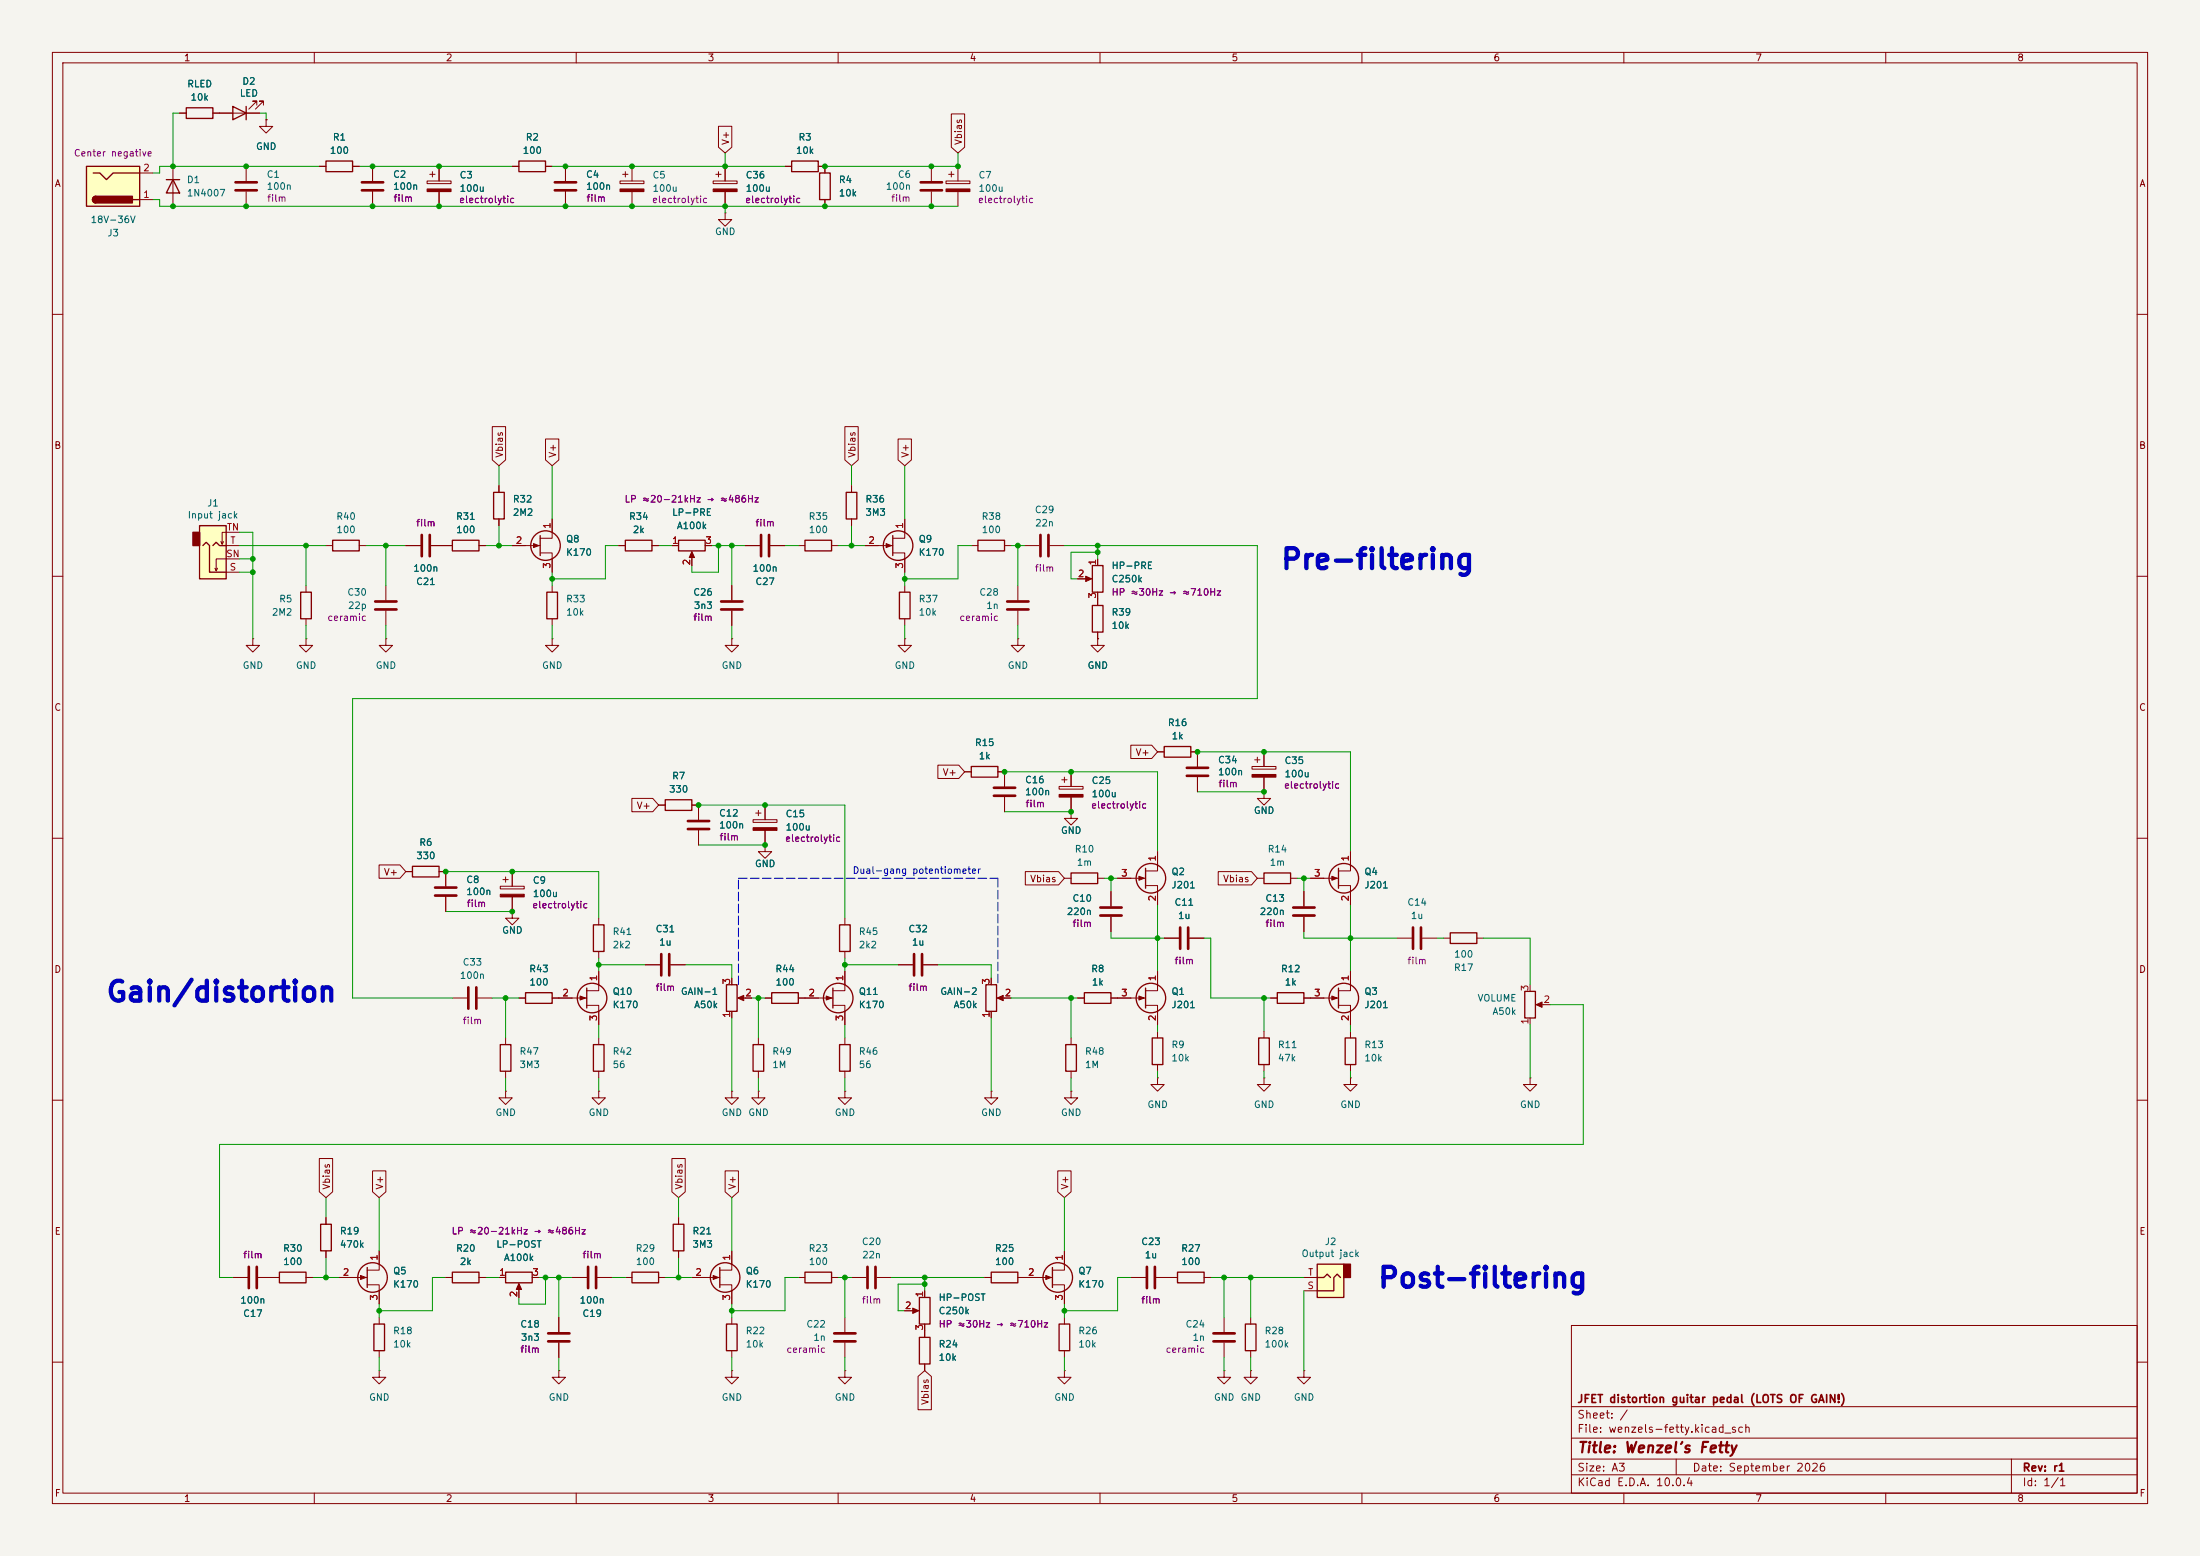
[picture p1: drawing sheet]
<svg xmlns="http://www.w3.org/2000/svg" width="420mm" height="297mm" viewBox="0 0 420 297" stroke-linecap="round" stroke-linejoin="round" font-family="sans-serif">
<path d="M0 0h420v297h-420z" fill="#f5f4ef" stroke="#f5f4ef" stroke-width=".19"/>
<g fill="none" stroke="#840000" stroke-width=".19">
<path d="M10 10h400v277h-400zM12 12h396v273h-396zM60 10v2M110 10v2M160 10v2M210 10v2M260 10v2M310 10v2M360 10v2M10 60h2M408 60h2M95.2 92.7v1.3"/>
<path d="M95.2 99.1v1.2M105.4 99.1v3.6h-2.3M10 110h2M97.8 104.1h5.3M103.1 105.5h2.3v3.7M408 110h2M10 160h2M408 160h2M10 210h2M96.5 208.3v1.3h1.3l-1.3 1.2-1.3-1.2h1.3M96.5 208.3h.1M408 210h2"/>
<path d="M52.1 243.8h1.2M58.4 243.8h1.3M85.1 243.8h1.3M91.4 243.8h1.3M300 253h108v32h-108zM10 260h2M300 278.5h108M300 274.5h108M300 268.5h108M320 278.5v3M384 278.5v6.5M408 260h2"/>
<path d="M60 285v2M110 285v2M160 285v2M210 285v2M260 285v2M300 281.5h108M310 285v2M360 285v2"/>
</g>
<g fill="none" stroke="#840000" stroke-width=".25">
<path d="M94.2 94h2.1v5.1h-2.1zM103.1 102.2v3.8M53.3 242.8h5.1v2.1h-5.1zM86.4 242.8h5v2.1h-5z"/>
<circle cx="104.1" cy="104.1" r="2.82"/>
</g>
<path d="M101.9 103.8l1 .3-1 .4z" fill="#840000" stroke="#840000" stroke-width=".19"/>
<path d="M16.5 31.8h10.2v7.6h-10.2z" fill="#ffffc2"/>
<g fill="none" stroke="#840000" stroke-width=".25">
<path d="M16.5 31.8h10.2v7.6h-10.2zM17.8 33h1.2l1.3 1.3 1.3-1.3h5.1M18.3 37.5a.64 .64 0 0 0-.6 .6 .64 .64 0 0 0 .6 .6M25.4 38.1h1.3M31.7 34.3h2.6M33 34.3l1.3 2.5h-2.6zM35.6 20.6h5v2h-5zM44.4 20.3l2.6 1.3-2.6 1.3zM47 20.3v2.6M161.5 94h2.1v5.1h-2.1zM63.5 103.1h5.1v2.1h-5.1zM153.7 103.1h5v2.1h-5z"/>
<path d="M170.4 102.2v3.8M171.7 113h2v5.1h-2zM186.7 103.1h5.1v2.1h-5.1zM70.1 241.9v3.8M96.5 242.8h5.1v2.1h-5.1zM153.7 242.8h5v2.1h-5z"/>
<circle cx="171.4" cy="104.1" r="2.82"/>
<circle cx="71.1" cy="243.8" r="2.82"/>
</g>
<g fill="#840000" stroke="#840000" stroke-width=".25">
<path d="M17.8 37.7l.5-.2v1.2a.63 .63 0 0 1-.6-.4 .63 .63 0 0 1 .1-.6z"/>
<path d="M18.3 37.5h7v1.2h-7z"/>
</g>
<g fill="none" stroke="#840000" stroke-width=".19">
<path d="M26.7 38.1h2.5M26.7 33h2.5M33 31.8v7.6M34.3 21.6h1.3M40.6 21.6h8.9M47 31.8v2.7M47 36.6v2.8M49 20.1v-.8h-.7h.7l-1.5 1.5M50.3 20.1v-.8h-.8h.8l-1.5 1.5M50.8 22.9v1.2h1.3l-1.3 1.3-1.3-1.3h1.3M50.8 22.9h.1M162.6 92.7v1.3"/>
<path d="M162.6 99.1v1.2M172.7 99.1v3.6h-2.3M62.2 104.1h1.3M68.6 104.1h1.2M152.4 104.1h1.3M158.7 104.1h1.3M165.1 104.1h5.3M170.4 105.5h2.3v3.7M172.7 111.8v1.2M172.7 118.1v1.3M185.4 104.1h1.3M191.8 104.1h1.2"/>
<path d="M195.6 104.1h2.8M200.4 104.1h2.8M105.4 121.9v1.3h1.3l-1.3 1.3-1.3-1.3h1.3M105.4 121.9h.1M172.7 121.9v1.3h1.3l-1.3 1.3-1.3-1.3h1.3M172.7 121.9h.1M194.3 121.9v1.3h1.3l-1.3 1.3-1.3-1.3h1.3M194.3 121.9h.1M114.3 208.3v1.3h1.3l-1.3 1.2-1.3-1.2h1.3M114.3 208.3h.1M72.4 238.8v3.6h-2.3M64.8 243.8h5.3"/>
<path d="M70.1 245.2h2.3v3.7M95.2 243.8h1.3M99.1 245.4v2.2M101.6 243.8h1.3M152.4 243.8h1.3M158.7 243.8h1.3"/>
</g>
<path d="M45 34.8h4M45 36.3h4M198.6 102.1v4.1M200.2 102.1v4.1" fill="none" stroke="#840000" stroke-width=".51"/>
<g fill="#840000" stroke="#840000" stroke-width=".19">
<path d="M68.8 243.5l1 .3-1 .4z"/>
<path d="M99.1 245l.5 1.1h-1z"/>
<path d="M169.2 103.8l1 .3-1 .4z"/>
</g>
<path d="M38.1 100.3h5.1v10.2h-5.1z" fill="#ffffc2"/>
<path d="M36.8 101.6h1.3v2.5h-1.3z" fill="#840000" stroke="#840000" stroke-width=".25"/>
<g fill="none" stroke="#840000" stroke-width=".25">
<path d="M62.2 30.7h5.1v2.1h-5.1zM99.1 30.7h5v2.1h-5zM156.5 33h2v5.1h-2zM38.1 100.3h5.1v10.2h-5.1zM38.7 104.1l.7-.6 .6 .6v5.1h3.2M40.6 104.1l.7-.6 .6 .6h1.3M57.4 113h2v5.1h-2zM86.4 103.1h5v2.1h-5zM104.4 113h2v5.1h-2zM119.4 103.1h5.1v2.1h-5.1zM129.5 103.1h5.1v2.1h-5.1zM208.5 115.6h2.1v5.1h-2.1z"/>
<path d="M208.5 108h2.1v5h-2.1zM185.4 146.3h5.1v2h-5.1zM222.2 142.5h5.1v2h-5.1zM78.7 165.4h5.1v2h-5.1zM204.5 166.6h5v2.1h-5zM218.7 165.7v3.8M241.3 166.6h5.1v2.1h-5.1zM255.5 165.7v3.8M276.9 178.1h5v2h-5zM112 188.6v3.8M113.3 199.4h2v5.1h-2zM143.8 199.4h2v5.1h-2z"/>
<path d="M159 188.6v3.8M160.3 199.4h2v5.1h-2zM188.2 188h2v5h-2zM203.5 199.4h2v5.1h-2zM207 189.5h5.1v2h-5.1zM218.7 188.6v3.8M220 198.1h2v5.1h-2zM243.8 189.5h5.1v2h-5.1zM61.2 233.7h2v5.1h-2zM128.5 233.7h2.1v5.1h-2.1zM71.4 252.7h2v5.1h-2zM137.4 241.9v3.8"/>
<path d="M138.7 252.7h2v5.1h-2zM175.5 255.3h2v5h-2zM175.5 247.6h2v5.1h-2zM189.2 242.8h5.1v2.1h-5.1zM200.9 241.9v3.8M202.2 252.7h2v5.1h-2zM224.8 242.8h5.1v2.1h-5.1z"/>
<circle cx="219.7" cy="167.6" r="2.82"/>
<circle cx="256.5" cy="167.6" r="2.82"/>
<circle cx="113" cy="190.5" r="2.82"/>
<circle cx="160" cy="190.5" r="2.82"/>
<circle cx="219.7" cy="190.5" r="2.82"/>
<circle cx="138.4" cy="243.8" r="2.82"/>
<circle cx="201.9" cy="243.8" r="2.82"/>
</g>
<g fill="none" stroke="#840000" stroke-width=".19">
<path d="M61 31.8h1.2M67.3 31.8h1.3M81.5 34.5h4.6v.6h-4.6zM82 33.3h1.1M82.5 32.8v1M83.8 31.8v2.7M83.8 36.6v2.8M97.8 31.8h1.3M104.1 31.8h1.3M107.9 31.8v2.7M107.9 36.6v2.8M118.4 34.5h4.5v.6h-4.5z"/>
<path d="M118.9 33.3h1M119.4 32.8v1M120.6 31.8v2.7M120.6 36.6v2.8M157.5 31.8v1.2M157.5 38.1v1.3M177.8 31.8v2.7M177.8 36.6v2.8M180.6 34.5h4.6v.6h-4.6zM181.1 33.3h1M181.6 32.8v1M182.9 31.8v2.7"/>
<path d="M182.9 36.6v2.8M41.5 108.5l-.2 .5M42.7 103.4l-.3 .5M43.2 109.2h2.5M43.2 104.1h2.5M45.7 106.7h-4.4v2.3l-.3-.5M45.7 101.6h-3.3v2.3l-.2-.5M58.4 111.8v1.2M58.4 118.1v1.3M73.7 111.8v2.8M73.7 116.6v2.8M77.5 104.1h2.8"/>
<path d="M82.3 104.1h4.1M91.4 104.1h1.3M105.4 111.8v1.2M105.4 118.1v1.3M118.1 104.1h1.3M124.5 104.1h1.2M128.3 104.1h1.2M132.1 105.7v2.3M134.6 104.1h1.3M139.7 111.8v2.8M139.7 116.6v2.8M142.2 104.1h2.8"/>
<path d="M147.1 104.1h2.8M194.3 111.8v2.8M194.3 116.6v2.8M205.7 110.5h2.3M209.5 106.7v1.3M209.5 113v2.6M48.3 121.9v1.3h1.2l-1.2 1.3-1.3-1.3h1.3M48.3 121.9h.1M58.4 121.9v1.3h1.3l-1.3 1.3-1.3-1.3h1.3M58.4 121.9h.1M73.7 121.9v1.3h1.2l-1.2 1.3-1.3-1.3h1.3M73.7 121.9h.1"/>
<path d="M139.7 121.9v1.3h1.3l-1.3 1.3-1.3-1.3h1.3M139.7 121.9h.1M209.5 121.9v1.3h1.3l-1.3 1.3-1.2-1.3h1.2M209.5 121.9h.1M209.5 120.7v1.2M143.8 156.5h4.5v.5h-4.5zM144.3 155.2h1M144.8 154.7v1M146 153.7v2.8M146 158.5v2.8M184.1 147.3h1.3M190.5 147.3h1.3v2.8"/>
<path d="M191.8 152.1v2.8M202.2 150.1h4.6v.5h-4.6zM202.7 148.8h1M203.2 148.3v1.1M204.5 154.9v1.3h1.2l-1.2 1.3-1.3-1.3h1.3M204.5 154.9h.1M204.5 147.3v2.8M204.5 152.1v2.8M221 143.5h1.2M227.3 143.5h1.3v2.8M228.6 148.3v2.8M239 146.3h4.6v.5h-4.6z"/>
<path d="M239.5 145h1M240 144.5v1M241.3 151.1v1.3h1.3l-1.3 1.3-1.3-1.3h1.3M241.3 151.1h.1M241.3 143.5v2.8M241.3 148.3v2.8M77.5 166.4h1.2M83.8 166.4h1.3v2.8M85.1 171.2v2.8M146 161.3v1.3h1.3l-1.3 1.2-1.2-1.2h1.2M146 161.3h.1M203.2 167.6h1.3"/>
<path d="M209.5 167.6h1.3M212.1 170.2v2.8M212.1 175v2.8M213.4 167.6h5.3M218.7 169h2.3v3.7M221 162.6v3.6h-2.3M222.2 179.1h2.8M227.1 179.1h2.8M240 167.6h1.3M246.4 167.6h1.2M248.9 170.2v2.8M248.9 175v2.8"/>
<path d="M250.2 167.6h5.3M255.5 169h2.3v3.7M257.8 162.6v3.6h-2.3M266.7 179.1h2.8M271.5 179.1h2.8M275.6 179.1h1.3M281.9 179.1h1.3M86.4 190.5h2.8M91.2 190.5h2.8M106.7 190.5h5.3M112 191.9h2.3v3.7M114.3 185.4v3.7h-2.3"/>
<path d="M114.3 198.1v1.3M144.8 198.1v1.3M153.7 190.5h5.3M159 191.9h2.3v3.7M161.3 185.4v3.7h-2.3M161.3 198.1v1.3M189.2 186.7v1.3M189.2 193v1.3M190.8 190.5h2.2M204.5 198.1v1.3M205.7 190.5h1.3M212.1 190.5h6.6"/>
<path d="M218.7 191.9h2.3v3.7M221 185.4v3.7h-2.3M221 196.9v1.2M242.6 190.5h1.2M248.9 190.5h1.3M114.3 204.5v1.2M139.7 208.3v1.3h1.3l-1.3 1.2-1.3-1.2h1.3M139.7 208.3h.1M144.8 208.3v1.3h1.2l-1.2 1.2-1.3-1.2h1.3M144.8 208.3h.1M144.8 204.5v1.2M161.3 208.3v1.3h1.3l-1.3 1.2-1.3-1.2h1.3"/>
<path d="M161.3 208.3h.1M161.3 204.5v1.2M189.2 208.3v1.3h1.3l-1.3 1.2-1.2-1.2h1.2M189.2 208.3h.1M204.5 208.3v1.3h1.2l-1.2 1.2-1.3-1.2h1.3M204.5 208.3h.1M204.5 204.5v1.2M221 205.7v1.3h1.2l-1.2 1.3-1.3-1.3h1.3M221 205.7h.1M221 203.2v1.3M292.1 205.7v1.3h1.3l-1.3 1.3-1.3-1.3h1.3M292.1 205.7h.1"/>
<path d="M62.2 232.4v1.3M62.2 238.8v1.2M129.5 232.4v1.3M129.5 238.8v1.2M139.7 238.8v3.6h-2.3M203.2 238.8v3.6h-2.3M44.4 243.8h2.8M49.3 243.8h2.8M72.4 251.5v1.2M72.4 257.8v1.3M106.7 251.5v2.8M106.7 256.3v2.8"/>
<path d="M132.1 243.8h5.3M137.4 245.2h2.3v3.7M139.7 251.5v1.2M139.7 257.8v1.3M161.3 251.5v2.8M161.3 256.3v2.8M162.6 243.8h2.8M167.4 243.8h2.8M172.7 250.2h2.3M176.5 246.4v1.2M176.5 252.7v2.6M188 243.8h1.2"/>
<path d="M194.3 243.8h6.6M200.9 245.2h2.3v3.7M203.2 251.5v1.2M203.2 257.8v1.3M215.9 243.8h2.8M220.7 243.8h4.1M229.9 243.8h1.2M233.7 251.5v2.8M233.7 256.3v2.8M72.4 261.6v1.3h1.3l-1.3 1.3-1.3-1.3h1.3M72.4 261.6h.1M106.7 261.6v1.3h1.2l-1.2 1.3-1.3-1.3h1.3"/>
<path d="M106.7 261.6h.1M139.7 261.6v1.3h1.3l-1.3 1.3-1.3-1.3h1.3M139.7 261.6h.1M161.3 261.6v1.3h1.3l-1.3 1.3-1.3-1.3h1.3M161.3 261.6h.1M176.5 260.3v1.3M203.2 261.6v1.3h1.3l-1.3 1.3-1.3-1.3h1.3M203.2 261.6h.1M233.7 261.6v1.3h1.2l-1.2 1.3-1.3-1.3h1.3M233.7 261.6h.1M238.8 261.6v1.3h1.2l-1.2 1.3-1.3-1.3h1.3M238.8 261.6h.1"/>
<path d="M248.9 261.6v1.3h1.3l-1.3 1.3-1.3-1.3h1.3M248.9 261.6h.1"/>
</g>
<g fill="#840000" stroke="#840000" stroke-width=".19">
<path d="M136.1 243.5l1.1 .3-1.1 .4z"/>
<path d="M81.5 36.1h4.6v.5h-4.6z"/>
<path d="M132.1 105.3l.5 1.1h-1z"/>
<path d="M174.2 249.7l1.2 .5-1.2 .5z"/>
<path d="M217.4 167.3l1 .3-1 .4z"/>
<path d="M199.6 243.5l1.1 .3-1.1 .4z"/>
<path d="M254.3 167.3l1 .3-1 .4z"/>
<path d="M217.4 190.1l1 .4-1 .4z"/>
<path d="M239 147.8h4.6v.5h-4.6z"/>
<path d="M202.2 151.6h4.6v.5h-4.6z"/>
<path d="M207.3 110l1.1 .5-1.1 .5z"/>
<path d="M190.4 190.5l1.1-.5v1z"/>
<path d="M110.7 190.1l1.1 .4-1.1 .4z"/>
<path d="M157.7 190.1l1 .4-1 .4z"/>
<path d="M180.6 36.1h4.6v.5h-4.6z"/>
<path d="M143.8 158h4.5v.5h-4.5z"/>
<path d="M118.4 36.1h4.5v.5h-4.5z"/>
</g>
<g fill="none" stroke="#840000" stroke-width=".51">
<path d="M105.9 34.8h4.1M105.9 36.3h4.1M175.8 34.8h4M175.8 36.3h4M71.6 114.8h4.1M71.6 116.3h4.1M80.5 102.1v4.1M82 102.1v4.1M137.7 114.8h4M137.7 116.3h4M145.3 102.1v4.1M146.8 102.1v4.1"/>
<path d="M192.3 114.8h4M192.3 116.3h4M189.7 150.4h4.1M189.7 151.9h4.1M226.6 146.6h4M226.6 148.1h4M83.1 169.4h4M83.1 170.9h4M210.1 173.2h4M210.1 174.8h4M225.3 177v4.1M226.8 177v4.1"/>
<path d="M246.9 173.2h4.1M246.9 174.8h4.1M269.7 177v4.1M271.3 177v4.1M89.4 188.5v4M90.9 188.5v4M47.5 241.8v4.1M49 241.8v4.1M104.6 254.5h4.1M104.6 256h4.1M159.3 254.5h4M159.3 256h4"/>
<path d="M165.6 241.8v4.1M167.1 241.8v4.1M218.9 241.8v4.1M220.5 241.8v4.1M231.6 254.5h4.1M231.6 256h4.1"/>
</g>
<path d="M251.5 241.3h5v6.3h-5z" fill="#ffffc2"/>
<path d="M256.5 241.3h1.3v2.5h-1.3z" fill="#840000" stroke="#840000" stroke-width=".25"/>
<g fill="none" stroke="#840000" stroke-width=".25">
<path d="M151.1 30.7h5.1v2.1h-5.1zM127 152.7h5.1v2h-5.1zM113.3 176.5h2v5.1h-2zM160.3 176.5h2v5.1h-2zM95.5 199.4h2v5.1h-2zM100.3 189.5h5.1v2h-5.1zM138.7 188h2v5h-2zM147.3 189.5h5.1v2h-5.1zM240.3 198.1h2v5.1h-2zM255.5 188.6v3.8M256.8 198.1h2v5.1h-2zM291.1 189.2h2v5.1h-2z"/>
<path d="M120.6 242.8h5.1v2.1h-5.1zM237.7 252.7h2.1v5.1h-2.1zM251.5 241.3h5v6.3h-5zM251.5 243.8h1.2l.7-.6 .6 .6M255.9 243.8l-.6-.6-.7 .6v2.6h-3.1"/>
<circle cx="256.5" cy="190.5" r="2.82"/>
</g>
<g fill="none" stroke="#840000" stroke-width=".19">
<path d="M34.3 21.6h1.3M40.6 21.6h3.8M47 21.6h2.5M50.8 22.9h.1M61 31.8h1.2M67.3 31.8h1.3M71.1 31.8v2.7M71.1 36.6v2.8M83.8 31.8v2.7M83.8 36.6v2.8M97.8 31.8h1.3M104.1 31.8h1.3"/>
<path d="M107.9 31.8v2.7M107.9 36.6v2.8M136.1 34.5h4.6v.6h-4.6zM136.7 33.3h1M137.2 24.1h2.5v4l-1.3 1.1-1.2-1.1zM137.2 32.8v1M138.4 31.8v2.7M138.4 36.6v2.8M149.9 31.8h1.2M156.2 31.8h1.3v1.2M157.5 38.1v1.3M181.6 21.7h2.6v6.4l-1.3 1.1-1.3-1.1z"/>
<path d="M138.4 40.6v1.3h1.3l-1.3 1.3-1.2-1.3h1.2M138.4 40.6h.1M94 81.4h2.5v6.4l-1.3 1.1-1.2-1.1zM95.2 92.7v1.3M95.2 99.1v1.2M104.1 83.8h2.6v4l-1.3 1.1-1.3-1.1zM105.4 99.1v2.5M161.3 81.4h2.5v6.4l-1.2 1.1-1.3-1.1zM162.6 92.7v1.3M162.6 99.1v1.2M171.4 83.8h2.6v4l-1.3 1.1-1.3-1.1zM172.7 99.1v2.5"/>
<path d="M77.5 104.1h2.8M82.3 104.1h4.1M91.4 104.1h1.3M97.8 104.1h2.5M105.4 106.7v2.5M118.1 104.1h1.3M124.5 104.1h1.2M128.3 104.1h1.2M132.1 106.7v1.3M134.6 104.1h1.3M139.7 111.8v2.8M139.7 116.6v2.8"/>
<path d="M142.2 104.1h2.8M147.1 104.1h2.8M165.1 104.1h2.5M172.7 106.7v2.5M205.7 110.5h1.3M209.5 106.7v1.3M209.5 113v2.6M209.5 121.9h.1M209.5 120.7v1.2M120.6 152.4h4l1.1 1.3-1.1 1.2h-4zM125.7 153.7h1.3M132.1 153.7h1.2v2.8"/>
<path d="M133.3 158.5v2.8M146 153.7v2.8M146 158.5v2.8M179 146h4l1.1 1.3-1.1 1.3h-4zM184.1 147.3h1.3M190.5 147.3h1.3v2.8M191.8 152.1v2.8M204.5 154.9h.1M204.5 147.3v2.8M204.5 152.1v2.8M215.9 142.2h4l1.1 1.3-1.1 1.3h-4zM221 143.5h1.2"/>
<path d="M227.3 143.5h1.3v2.8M228.6 148.3v2.8M241.3 151.1h.1M241.3 143.5v2.8M241.3 148.3v2.8M72.4 165.1h4l1.1 1.3-1.1 1.2h-4zM77.5 166.4h1.2M83.8 166.4h1.3v2.8M85.1 171.2v2.8M95.5 169.2h4.6v.5h-4.6zM96 167.9h1M96.5 167.4v1"/>
<path d="M97.8 174v1.3h1.3l-1.3 1.2-1.3-1.2h1.3M97.8 174h.1M97.8 166.4v2.8M97.8 171.2v2.8M114.3 175.3v1.2M146 161.3h.1M161.3 175.3v1.2M195.7 166.4h6.4l1.1 1.2-1.1 1.3h-6.4zM212.1 170.2v2.8M212.1 175v2.8M213.4 167.6h2.5M221 162.6v2.5"/>
<path d="M221 170.2v2.5M222.2 179.1h2.8M227.1 179.1h2.8M232.6 166.4h6.3l1.1 1.2-1.1 1.3h-6.3zM248.9 170.2v2.8M248.9 175v2.8M250.2 167.6h2.5M257.8 162.6v2.5M257.8 170.2v2.5M96.5 198.1v1.3M99.1 190.5h1.2M105.4 190.5h3.8"/>
<path d="M114.3 181.6v1.3M114.3 185.4v2.6M114.3 193v2.6M123.2 184.2h2.8M128 184.2h2.8M139.7 186.7v1.3M139.7 193v1.3M141.2 190.5h2.3M146 190.5h1.3M152.4 190.5h3.8M161.3 181.6v1.3M161.3 185.4v2.6"/>
<path d="M161.3 193v2.6M171.4 184.2h2.8M176.3 184.2h2.8M189.2 186.7v1.3M189.2 193v1.3M191.8 190.5h1.2M205.7 190.5h1.3M212.1 190.5h3.8M221 185.4v2.6M221 193v2.6M241.3 196.9v1.2M242.6 190.5h1.2"/>
<path d="M248.9 190.5h6.6M255.5 191.9h2.3v3.7M257.8 185.4v3.7h-2.3M257.8 196.9v1.2M292.1 188v1.2M292.1 194.3v1.3M293.6 191.8h2.3M96.5 204.5v1.2M241.3 205.7v1.3h1.3l-1.3 1.3-1.3-1.3h1.3M241.3 205.7h.1M241.3 203.2v1.3M257.8 205.7v1.3h1.3l-1.3 1.3-1.3-1.3h1.3"/>
<path d="M257.8 205.7h.1M257.8 203.2v1.3M61 221.1h2.5v6.4l-1.3 1.1-1.2-1.1zM62.2 232.4v1.3M62.2 238.8v1.2M71.1 223.5h2.6v4l-1.3 1.1-1.3-1.1zM72.4 238.8v2.5M128.3 221.1h2.5v6.4l-1.3 1.1-1.2-1.1zM129.5 232.4v1.3M129.5 238.8v1.2M138.4 223.5h2.6v4l-1.3 1.1-1.3-1.1zM139.7 238.8v2.5"/>
<path d="M201.9 223.5h2.6v4l-1.3 1.1-1.3-1.1zM203.2 238.8v2.5M44.4 243.8h2.8M49.3 243.8h4M58.4 243.8h1.3M64.8 243.8h2.5M72.4 246.4v2.5M85.1 243.8h1.3M91.4 243.8h1.3M95.2 243.8h1.3M99.1 246.4v1.2M101.6 243.8h1.3"/>
<path d="M106.7 251.5v2.8M106.7 256.3v2.8M109.2 243.8h2.8M114 243.8h2.8M119.4 243.8h1.2M125.7 243.8h1.3M132.1 243.8h2.5M139.7 246.4v2.5M172.7 250.2h1.3M176.5 246.4v1.2M176.5 252.7v2.6M188 243.8h1.2"/>
<path d="M194.3 243.8h3.8M203.2 246.4v2.5M215.9 243.8h2.8M220.7 243.8h4.1M229.9 243.8h1.2M238.8 251.5v1.2M238.8 257.8v1.3M248.9 246.4h2.6M248.9 243.8h2.6M175.3 262.7l1.2-1.1 1.3 1.1v6.4h-2.5zM176.5 260.3v1.3"/>
</g>
<g fill="#840000" stroke="#840000" stroke-width=".19">
<path d="M140.8 190.5l1.2-.5v1z"/>
<path d="M95.5 170.7h4.6v.5h-4.6z"/>
<path d="M136.1 36.1h4.6v.5h-4.6z"/>
<path d="M293.2 191.8l1.2-.5v1z"/>
<path d="M254.3 190.1l1 .4-1 .4z"/>
</g>
<path d="M69.1 34.8h4.1M69.1 36.3h4.1M131.3 156.7h4.1M131.3 158.2h4.1M126.2 182.1v4.1M127.8 182.1v4.1M174.5 182.1v4.1M176 182.1v4.1M112.3 241.8v4.1M113.8 241.8v4.1" fill="none" stroke="#840000" stroke-width=".51"/>
<path d="M141 167.6h49.5M190.5 167.6v20.4M141 188v-20.4" fill="none" stroke="#0000c2" stroke-width=".19" stroke-dasharray="1.7 .6"/>
<g fill="none" stroke="#009600" stroke-width=".19">
<path d="M29.2 38.1h1.3v1.3h152.4M34.3 21.6h-1.3v10.2M49.5 21.6h1.3v1.3M61 31.8h-30.5v1.2h-1.3M68.6 31.8h29.2M105.4 31.8h44.5M138.4 29.2v2.6M138.4 39.4v1.2M182.9 29.2v2.6h-25.4M95.2 88.9v3.8M105.4 88.9v10.2M162.6 88.9v3.8"/>
<path d="M172.7 88.9v10.2M45.7 104.1h16.5M45.7 109.2h2.6M45.7 101.6h2.6v20.3M45.7 106.7h2.6M58.4 104.1v7.7M58.4 119.4v2.5M69.8 104.1h7.7M73.7 104.1v7.7M73.7 119.4v2.5M92.7 104.1h5.1M95.2 100.3v3.8"/>
<path d="M105.4 109.2v2.6M105.4 119.4v2.5M118.1 104.1h-2.5v6.4h-10.2M125.7 104.1h2.6M135.9 104.1h6.3M137.2 104.1v5.1h-5.1v-1.2M139.7 104.1v7.7M139.7 119.4v2.5M149.9 104.1h2.5M160 104.1h5.1M162.6 100.3v3.8M172.7 109.2v2.6"/>
<path d="M172.7 119.4v2.5M185.4 104.1h-2.5v6.4h-10.2M193 104.1h2.6M194.3 104.1v7.7M194.3 119.4v2.5M203.2 104.1h36.8v29.3h-172.7v57.1h19.1M209.5 105.4h-5v5.1h1.2M209.5 104.1v2.6M133.3 153.7h28v21.6M191.8 147.3h29.2v15.3M191.8 154.9h12.7M228.6 151.1h12.7"/>
<path d="M228.6 143.5h29.2v19.1M85.1 166.4h29.2v8.9M85.1 174h12.7M133.3 161.3h12.7M210.8 167.6h2.6M212.1 177.8v1.3h10.1M212.1 167.6v2.6M221 172.7v12.7M229.9 179.1h1.2v11.4h11.5M247.6 167.6h2.6M248.9 167.6v2.6M248.9 177.8v1.3h17.8"/>
<path d="M257.8 172.7v12.7M274.3 179.1h1.3M283.2 179.1h8.9v8.9M94 190.5h5.1M96.5 190.5v7.6M114.3 184.2h8.9M114.3 182.9v2.5M114.3 195.6v2.5M130.8 184.2h8.9v2.5M139.7 194.3v14M143.5 190.5h2.5M144.8 190.5v7.6"/>
<path d="M161.3 184.2h10.1M161.3 182.9v2.5M161.3 195.6v2.5M179.1 184.2h10.1v2.5M189.2 194.3v14M193 190.5h12.7M204.5 190.5v7.6M221 195.6v1.3M241.3 190.5v6.4M257.8 195.6v1.3M292.1 195.6v10.1M295.9 191.8h6.4v26.6h-260.4v25.4h2.5"/>
<path d="M96.5 205.7v2.6M114.3 205.7v2.6M144.8 205.7v2.6M161.3 205.7v2.6M204.5 205.7v2.6M221 204.5v1.2M241.3 204.5v1.2M257.8 204.5v1.2M62.2 228.6v3.8M72.4 228.6v10.2M129.5 228.6v3.8M139.7 228.6v10.2"/>
<path d="M203.2 228.6v10.2M59.7 243.8h5.1M62.2 240v3.8M72.4 248.9v2.6M72.4 259.1v2.5M85.1 243.8h-2.6v6.4h-10.1M92.7 243.8h2.5M102.9 243.8h6.3M104.1 243.8v5.1h-5v-1.3M106.7 243.8v7.7M106.7 259.1v2.5M116.8 243.8h2.6"/>
<path d="M127 243.8h5.1M129.5 240v3.8M139.7 248.9v2.6M139.7 259.1v2.5M152.4 243.8h-2.5v6.4h-10.2M160 243.8h2.6M161.3 243.8v7.7M161.3 259.1v2.5M170.2 243.8h17.8M176.5 243.8v2.6M176.5 245.1h-5.1v5.1h1.3M203.2 248.9v2.6"/>
<path d="M203.2 259.1v2.5M215.9 243.8h-2.5v6.4h-10.2M231.1 243.8h17.8M233.7 243.8v7.7M233.7 259.1v2.5M238.8 243.8v7.7M238.8 259.1v2.5M248.9 246.4v15.2"/>
</g>
<g fill="#009600" stroke="#009600" stroke-width=".19">
<circle cx="73.7" cy="104.1" r=".46"/>
<circle cx="95.2" cy="104.1" r=".46"/>
<circle cx="105.4" cy="110.5" r=".46"/>
<circle cx="133.3" cy="153.7" r=".46"/>
<circle cx="137.2" cy="104.1" r=".46"/>
<circle cx="97.8" cy="174" r=".46"/>
<circle cx="96.5" cy="190.5" r=".46"/>
<circle cx="97.8" cy="166.4" r=".46"/>
<circle cx="107.9" cy="39.4" r=".46"/>
<circle cx="120.6" cy="39.4" r=".46"/>
<circle cx="120.6" cy="31.8" r=".46"/>
<circle cx="177.8" cy="31.8" r=".46"/>
<circle cx="177.8" cy="39.4" r=".46"/>
<circle cx="138.4" cy="31.8" r=".46"/>
<circle cx="157.5" cy="39.4" r=".46"/>
<circle cx="157.5" cy="31.8" r=".46"/>
<circle cx="138.4" cy="39.4" r=".46"/>
<circle cx="182.9" cy="31.8" r=".46"/>
<circle cx="191.8" cy="147.3" r=".46"/>
<circle cx="146" cy="153.7" r=".46"/>
<circle cx="146" cy="161.3" r=".46"/>
<circle cx="161.3" cy="184.2" r=".46"/>
<circle cx="83.8" cy="39.4" r=".46"/>
<circle cx="83.8" cy="31.8" r=".46"/>
<circle cx="107.9" cy="31.8" r=".46"/>
<circle cx="71.1" cy="39.4" r=".46"/>
<circle cx="71.1" cy="31.8" r=".46"/>
<circle cx="139.7" cy="104.1" r=".46"/>
<circle cx="33" cy="39.4" r=".46"/>
<circle cx="47" cy="39.4" r=".46"/>
<circle cx="33" cy="31.8" r=".46"/>
<circle cx="47" cy="31.8" r=".46"/>
<circle cx="172.7" cy="110.5" r=".46"/>
<circle cx="162.6" cy="104.1" r=".46"/>
<circle cx="194.3" cy="104.1" r=".46"/>
<circle cx="48.3" cy="106.7" r=".46"/>
<circle cx="58.4" cy="104.1" r=".46"/>
<circle cx="48.3" cy="109.2" r=".46"/>
<circle cx="85.1" cy="166.4" r=".46"/>
<circle cx="221" cy="179.1" r=".46"/>
<circle cx="204.5" cy="147.3" r=".46"/>
<circle cx="204.5" cy="190.5" r=".46"/>
<circle cx="212.1" cy="167.6" r=".46"/>
<circle cx="204.5" cy="154.9" r=".46"/>
<circle cx="176.5" cy="243.8" r=".46"/>
<circle cx="144.8" cy="190.5" r=".46"/>
<circle cx="203.2" cy="250.2" r=".46"/>
<circle cx="257.8" cy="179.1" r=".46"/>
<circle cx="241.3" cy="151.1" r=".46"/>
<circle cx="241.3" cy="190.5" r=".46"/>
<circle cx="241.3" cy="143.5" r=".46"/>
<circle cx="209.5" cy="104.1" r=".46"/>
<circle cx="209.5" cy="105.4" r=".46"/>
<circle cx="228.6" cy="143.5" r=".46"/>
<circle cx="248.9" cy="167.6" r=".46"/>
<circle cx="104.1" cy="243.8" r=".46"/>
<circle cx="106.7" cy="243.8" r=".46"/>
<circle cx="62.2" cy="243.8" r=".46"/>
<circle cx="129.5" cy="243.8" r=".46"/>
<circle cx="114.3" cy="184.2" r=".46"/>
<circle cx="72.4" cy="250.2" r=".46"/>
<circle cx="139.7" cy="250.2" r=".46"/>
<circle cx="161.3" cy="243.8" r=".46"/>
<circle cx="176.5" cy="245.1" r=".46"/>
<circle cx="233.7" cy="243.8" r=".46"/>
<circle cx="238.8" cy="243.8" r=".46"/>
</g>
<g font-size="3.8" fill="#0000c2">
<text x="244.3" y="109.6">Pre-filtering</text>
<text x="20" y="192.1">Gain/distortion</text>
<text x="262.8" y="246.8">Post-filtering</text>
</g>
<text font-size="2" fill="#840000" x="301" y="277.8">Title: Wenzel’s Fetty</text>
<g font-size="1.5" fill="#840000">
<text x="301" y="268.1">JFET distortion guitar pedal (LOTS OF GAIN!)</text>
<text x="301" y="273.8">File: wenzels-fetty.kicad_sch</text>
<text x="301" y="271.1">Sheet: /</text>
<text x="301" y="281.2">Size: A3</text>
<text x="323" y="281.2">Date: September 2026</text>
<text x="386" y="281.2">Rev: r1</text>
<text x="301" y="284">KiCad E.D.A. 10.0.4</text>
<text x="386" y="284">Id: 1/1</text>
</g>
<g font-size="1.3" fill="#840000">
<text x="35" y="12">1</text>
<text x="85" y="12">2</text>
<text x="135" y="12">3</text>
<text x="185" y="12">4</text>
<text x="235" y="12">5</text>
<text x="285" y="12">6</text>
<text x="335" y="12">7</text>
<text x="385" y="12">8</text>
<text x="139.5" y="27.8" transform="rotate(-90 139.5 27.8)">V+</text>
<text x="183.9" y="27.8" transform="rotate(-90 183.9 27.8)">Vbias</text>
<text x="10.3" y="36">A</text>
<text x="408.3" y="36">A</text>
<text x="10.3" y="86">B</text>
<text x="96.3" y="87.5" transform="rotate(-90 96.3 87.5)">Vbias</text>
<text x="106.5" y="87.5" transform="rotate(-90 106.5 87.5)">V+</text>
<text x="163.6" y="87.5" transform="rotate(-90 163.6 87.5)">Vbias</text>
<text x="173.8" y="87.5" transform="rotate(-90 173.8 87.5)">V+</text>
<text x="408.2" y="86">B</text>
<text x="10.3" y="136">C</text>
<text x="408.2" y="136">C</text>
<text x="179.9" y="148.4">V+</text>
<text x="216.7" y="144.6">V+</text>
<text x="121.4" y="154.7">V+</text>
<text x="73.2" y="167.4">V+</text>
<text x="196.5" y="168.7">Vbias</text>
<text x="233.4" y="168.7">Vbias</text>
<text x="10.3" y="186">D</text>
<text x="408.2" y="186">D</text>
<text x="63.3" y="227.2" transform="rotate(-90 63.3 227.2)">Vbias</text>
<text x="73.5" y="227.2" transform="rotate(-90 73.5 227.2)">V+</text>
<text x="130.6" y="227.2" transform="rotate(-90 130.6 227.2)">Vbias</text>
<text x="140.8" y="227.2" transform="rotate(-90 140.8 227.2)">V+</text>
<text x="204.3" y="227.2" transform="rotate(-90 204.3 227.2)">V+</text>
<text x="10.3" y="236">E</text>
<text x="408.3" y="236">E</text>
<text x="177.6" y="268.3" transform="rotate(-90 177.6 268.3)">Vbias</text>
<text x="10.3" y="286">F</text>
<text x="35" y="287">1</text>
<text x="85" y="287">2</text>
<text x="135" y="287">3</text>
<text x="185" y="287">4</text>
<text x="235" y="287">5</text>
<text x="285" y="287">6</text>
<text x="335" y="287">7</text>
<text x="385" y="287">8</text>
<text x="408.3" y="286">F</text>
</g>
<g font-size="1.3" fill="#006464">
<text x="35.6" y="17">RLED</text>
<text x="46.2" y="16.5">D2</text>
<text x="36.3" y="19.5">10k</text>
<text x="45.7" y="18.8">LED</text>
<text x="48.8" y="28.9">GND</text>
<text x="62.9" y="29.7">100</text>
<text x="63.4" y="27.1">R1</text>
<text x="99.7" y="29.7">100</text>
<text x="100.3" y="27.1">R2</text>
<text x="151.8" y="29.7">10k</text>
<text x="152.3" y="27.1">R3</text>
<text x="35.6" y="35.3">D1</text>
<text x="50.8" y="34.2">C1</text>
<text x="74.9" y="34.2">C2</text>
<text x="87.6" y="34.4">C3</text>
<text x="111.8" y="34.2">C4</text>
<text x="124.5" y="34.4">C5</text>
<text x="142.2" y="34.4">C36</text>
<text x="160" y="35.3">R4</text>
<text x="171.3" y="34.2">C6</text>
<text x="186.7" y="34.4">C7</text>
<text x="35.6" y="37.8">1N4007</text>
<text x="50.8" y="36.5">100n</text>
<text x="74.9" y="36.5">100n</text>
<text x="87.6" y="36.9">100u</text>
<text x="111.8" y="36.5">100n</text>
<text x="124.5" y="36.9">100u</text>
<text x="142.2" y="36.9">100u</text>
<text x="160" y="37.8">10k</text>
<text x="169" y="36.5">100n</text>
<text x="186.7" y="36.9">100u</text>
<text x="17.2" y="42.9">18V-36V</text>
<text x="20.4" y="45.4">J3</text>
<text x="136.4" y="45.2">GND</text>
<text x="35.7" y="99.3">Input jack</text>
<text x="39.4" y="97">J1</text>
<text x="64.1" y="99.5">R40</text>
<text x="87" y="99.5">R31</text>
<text x="97.8" y="96.2">R32</text>
<text x="97.8" y="98.8">2M2</text>
<text x="120" y="99.5">R34</text>
<text x="128.2" y="98.8">LP-PRE</text>
<text x="129.1" y="101.3">A100k</text>
<text x="154.3" y="99.5">R35</text>
<text x="165.1" y="96.2">R36</text>
<text x="165.1" y="98.8">3M3</text>
<text x="187.3" y="99.5">R38</text>
<text x="197.4" y="98.3">C29</text>
<text x="197.5" y="100.8">22n</text>
<text x="64.1" y="102.1">100</text>
<text x="87" y="102.1">100</text>
<text x="108" y="106.4">K170</text>
<text x="108" y="103.8">Q8</text>
<text x="120.7" y="102.1">2k</text>
<text x="154.3" y="102.1">100</text>
<text x="175.3" y="106.4">K170</text>
<text x="175.3" y="103.8">Q9</text>
<text x="187.3" y="102.1">100</text>
<text x="78.8" y="109.4">100n</text>
<text x="79.3" y="112">C21</text>
<text x="143.6" y="109.4">100n</text>
<text x="144.1" y="112">C27</text>
<text x="212.1" y="108.9">HP-PRE</text>
<text x="212.1" y="111.5">C250k</text>
<text x="51.8" y="117.8">2M2</text>
<text x="53.2" y="115.3">R5</text>
<text x="66.2" y="114">C30</text>
<text x="66.3" y="116.5">22p</text>
<text x="108" y="117.8">10k</text>
<text x="108" y="115.3">R33</text>
<text x="132.2" y="114">C26</text>
<text x="132.4" y="116.5">3n3</text>
<text x="175.3" y="117.8">10k</text>
<text x="175.3" y="115.3">R37</text>
<text x="186.9" y="114">C28</text>
<text x="188.2" y="116.5">1n</text>
<text x="212.1" y="117.8">R39</text>
<text x="212.1" y="120.4">10k</text>
<text x="46.2" y="128">GND</text>
<text x="56.4" y="128">GND</text>
<text x="71.6" y="128">GND</text>
<text x="103.4" y="128">GND</text>
<text x="137.7" y="128">GND</text>
<text x="170.7" y="128">GND</text>
<text x="192.3" y="128">GND</text>
<text x="207.5" y="128">GND</text>
<text x="186" y="142.7">R15</text>
<text x="222.8" y="138.9">R16</text>
<text x="223.6" y="141.4">1k</text>
<text x="128.2" y="149.1">R7</text>
<text x="186.7" y="145.2">1k</text>
<text x="195.6" y="149.8">C16</text>
<text x="208.3" y="149.9">C25</text>
<text x="232.4" y="148.3">100n</text>
<text x="232.4" y="146">C34</text>
<text x="245.1" y="148.7">100u</text>
<text x="245.1" y="146.1">C35</text>
<text x="127.6" y="151.6">330</text>
<text x="195.6" y="152.1">100n</text>
<text x="208.3" y="152.5">100u</text>
<text x="239.3" y="155.7">GND</text>
<text x="79.9" y="161.8">R6</text>
<text x="137.2" y="158.5">100n</text>
<text x="137.2" y="156.2">C12</text>
<text x="149.9" y="158.8">100u</text>
<text x="149.9" y="156.3">C15</text>
<text x="202.4" y="159.5">GND</text>
<text x="79.4" y="164.3">330</text>
<text x="144" y="165.8">GND</text>
<text x="205.1" y="163">R10</text>
<text x="205.5" y="165.6">1m</text>
<text x="223.5" y="167.3">Q2</text>
<text x="241.9" y="163">R14</text>
<text x="242.3" y="165.6">1m</text>
<text x="260.4" y="167.3">Q4</text>
<text x="88.9" y="168.9">C8</text>
<text x="88.9" y="171.2">100n</text>
<text x="101.6" y="169">C9</text>
<text x="101.6" y="171.5">100u</text>
<text x="204.6" y="172.4">C10</text>
<text x="223.5" y="169.9">J201</text>
<text x="224.1" y="173.2">C11</text>
<text x="241.5" y="172.4">C13</text>
<text x="260.4" y="169.9">J201</text>
<text x="268.6" y="173.2">C14</text>
<text x="95.8" y="178.5">GND</text>
<text x="116.8" y="178.8">R41</text>
<text x="125.1" y="178.3">C31</text>
<text x="163.8" y="178.8">R45</text>
<text x="173.3" y="178.3">C32</text>
<text x="203.5" y="175">220n</text>
<text x="224.8" y="175.7">1u</text>
<text x="240.4" y="175">220n</text>
<text x="269.2" y="175.7">1u</text>
<text x="88.2" y="184.6">C33</text>
<text x="100.9" y="185.9">R43</text>
<text x="116.8" y="181.3">2k2</text>
<text x="125.7" y="180.8">1u</text>
<text x="147.9" y="185.9">R44</text>
<text x="163.8" y="181.3">2k2</text>
<text x="174" y="180.8">1u</text>
<text x="208.2" y="185.9">R8</text>
<text x="244.4" y="185.9">R12</text>
<text x="277.5" y="185.6">R17</text>
<text x="277.5" y="183.1">100</text>
<text x="87.7" y="187.2">100n</text>
<text x="101" y="188.4">100</text>
<text x="116.8" y="190.2">Q10</text>
<text x="129.9" y="190.2">GAIN-1</text>
<text x="147.9" y="188.4">100</text>
<text x="163.8" y="190.2">Q11</text>
<text x="179.4" y="190.2">GAIN-2</text>
<text x="208.3" y="188.4">1k</text>
<text x="223.5" y="190.2">Q1</text>
<text x="245.2" y="188.4">1k</text>
<text x="260.4" y="190.2">Q3</text>
<text x="282" y="191.5">VOLUME</text>
<text x="116.8" y="192.7">K170</text>
<text x="132.4" y="192.7">A50k</text>
<text x="163.8" y="192.7">K170</text>
<text x="181.9" y="192.7">A50k</text>
<text x="223.5" y="192.7">J201</text>
<text x="260.4" y="192.7">J201</text>
<text x="284.8" y="194">A50k</text>
<text x="99.1" y="201.6">R47</text>
<text x="116.8" y="201.6">R42</text>
<text x="147.3" y="201.6">R49</text>
<text x="163.8" y="201.6">R46</text>
<text x="207" y="201.6">R48</text>
<text x="223.5" y="200.4">R9</text>
<text x="223.5" y="202.9">10k</text>
<text x="243.8" y="202.9">47k</text>
<text x="243.8" y="200.4">R11</text>
<text x="260.4" y="202.9">10k</text>
<text x="260.4" y="200.4">R13</text>
<text x="99.1" y="204.2">3M3</text>
<text x="116.8" y="204.2">56</text>
<text x="147.3" y="204.2">1M</text>
<text x="163.8" y="204.2">56</text>
<text x="207" y="204.2">1M</text>
<text x="94.5" y="213.3">GND</text>
<text x="112.3" y="213.3">GND</text>
<text x="137.7" y="213.3">GND</text>
<text x="142.7" y="213.3">GND</text>
<text x="159.3" y="213.3">GND</text>
<text x="187.2" y="213.3">GND</text>
<text x="202.4" y="213.3">GND</text>
<text x="218.9" y="211.8">GND</text>
<text x="239.3" y="211.8">GND</text>
<text x="255.8" y="211.8">GND</text>
<text x="290.1" y="211.8">GND</text>
<text x="53.9" y="239.2">R30</text>
<text x="64.8" y="235.9">R19</text>
<text x="64.8" y="238.5">470k</text>
<text x="87" y="239.2">R20</text>
<text x="94.6" y="238.5">LP-POST</text>
<text x="121.2" y="239.2">R29</text>
<text x="132.1" y="235.9">R21</text>
<text x="132.1" y="238.5">3M3</text>
<text x="154.3" y="239.2">R23</text>
<text x="164.4" y="238">C20</text>
<text x="189.8" y="239.2">R25</text>
<text x="217.8" y="238">C23</text>
<text x="225.4" y="239.2">R27</text>
<text x="252.8" y="238">J2</text>
<text x="54" y="241.8">100</text>
<text x="74.9" y="243.5">Q5</text>
<text x="87.7" y="241.8">2k</text>
<text x="96.1" y="241">A100k</text>
<text x="121.3" y="241.8">100</text>
<text x="142.2" y="243.5">Q6</text>
<text x="154.3" y="241.8">100</text>
<text x="164.5" y="240.5">22n</text>
<text x="189.9" y="241.8">100</text>
<text x="205.7" y="243.5">Q7</text>
<text x="218.4" y="240.5">1u</text>
<text x="225.4" y="241.8">100</text>
<text x="248.4" y="240.2">Output jack</text>
<text x="45.8" y="249.1">100n</text>
<text x="46.3" y="251.7">C17</text>
<text x="74.9" y="246.1">K170</text>
<text x="110.5" y="249.1">100n</text>
<text x="111.1" y="251.7">C19</text>
<text x="142.2" y="246.1">K170</text>
<text x="179.1" y="248.6">HP-POST</text>
<text x="179.1" y="251.2">C250k</text>
<text x="205.7" y="246.1">K170</text>
<text x="74.9" y="257.5">10k</text>
<text x="74.9" y="255">R18</text>
<text x="99.2" y="253.7">C18</text>
<text x="99.3" y="256.2">3n3</text>
<text x="142.2" y="257.5">10k</text>
<text x="142.2" y="255">R22</text>
<text x="153.8" y="253.7">C22</text>
<text x="155.2" y="256.2">1n</text>
<text x="179.1" y="257.5">R24</text>
<text x="205.7" y="257.5">10k</text>
<text x="205.7" y="255">R26</text>
<text x="226.2" y="253.7">C24</text>
<text x="227.6" y="256.2">1n</text>
<text x="241.3" y="255">R28</text>
<text x="241.3" y="257.5">100k</text>
<text x="179.1" y="260.1">10k</text>
<text x="70.4" y="267.7">GND</text>
<text x="104.6" y="267.7">GND</text>
<text x="137.7" y="267.7">GND</text>
<text x="159.3" y="267.7">GND</text>
<text x="201.2" y="267.7">GND</text>
<text x="231.6" y="267.7">GND</text>
<text x="236.7" y="267.7">GND</text>
<text x="246.9" y="267.7">GND</text>
</g>
<g font-size="1.3" fill="#840084">
<text x="14" y="30.2">Center negative</text>
<text x="50.9" y="38.8">film</text>
<text x="75" y="38.8">film</text>
<text x="87.5" y="39.1">electrolytic</text>
<text x="111.8" y="38.8">film</text>
<text x="124.4" y="39.1">electrolytic</text>
<text x="142.2" y="39.1">electrolytic</text>
<text x="170" y="38.8">film</text>
<text x="186.6" y="39.1">electrolytic</text>
<text x="79.3" y="100.8">film</text>
<text x="119.1" y="96.2">LP ≈20-21kHz → ≈486Hz</text>
<text x="144.1" y="100.8">film</text>
<text x="197.4" y="109.4">film</text>
<text x="62.4" y="118.8">ceramic</text>
<text x="132.2" y="118.8">film</text>
<text x="183" y="118.8">ceramic</text>
<text x="212.1" y="114">HP ≈30Hz → ≈710Hz</text>
<text x="195.7" y="154.4">film</text>
<text x="208.2" y="154.6">electrolytic</text>
<text x="232.5" y="150.6">film</text>
<text x="245" y="150.8">electrolytic</text>
<text x="137.2" y="160.7">film</text>
<text x="149.8" y="161">electrolytic</text>
<text x="89" y="173.4">film</text>
<text x="101.5" y="173.7">electrolytic</text>
<text x="204.6" y="177.2">film</text>
<text x="241.5" y="177.2">film</text>
<text x="224.1" y="184.4">film</text>
<text x="268.6" y="184.4">film</text>
<text x="125.1" y="189.4">film</text>
<text x="173.3" y="189.4">film</text>
<text x="88.2" y="195.8">film</text>
<text x="86.1" y="235.9">LP ≈20-21kHz → ≈486Hz</text>
<text x="46.3" y="240.5">film</text>
<text x="111.1" y="240.5">film</text>
<text x="164.4" y="249.1">film</text>
<text x="217.8" y="249.1">film</text>
<text x="179.1" y="253.7">HP ≈30Hz → ≈710Hz</text>
<text x="99.2" y="258.5">film</text>
<text x="150" y="258.5">ceramic</text>
<text x="222.4" y="258.5">ceramic</text>
</g>
<g font-size="1.3" fill="#a90000">
<text x="27.2" y="33">2</text>
<text x="27.2" y="38.1">1</text>
<text x="43.2" y="101.6">TN</text>
<text x="105.4" y="101" transform="rotate(-90 105.4 101)">1</text>
<text x="172.7" y="101" transform="rotate(-90 172.7 101)">1</text>
<text x="43.1" y="106.7">SN</text>
<text x="43.9" y="104.1">T</text>
<text x="98.4" y="104.1">2</text>
<text x="128.2" y="104.1">1</text>
<text x="134.5" y="104.1">3</text>
<text x="165.7" y="104.1">2</text>
<text x="43.7" y="109.2">S</text>
<text x="105.4" y="108.7" transform="rotate(-90 105.4 108.7)">3</text>
<text x="132.1" y="108" transform="rotate(-90 132.1 108)">2</text>
<text x="172.7" y="108.7" transform="rotate(-90 172.7 108.7)">3</text>
<text x="205.7" y="110.5">2</text>
<text x="209.5" y="108" transform="rotate(-90 209.5 108)">1</text>
<text x="209.5" y="114.4" transform="rotate(-90 209.5 114.4)">3</text>
<text x="213.9" y="167.6">3</text>
<text x="221" y="164.5" transform="rotate(-90 221 164.5)">1</text>
<text x="250.8" y="167.6">3</text>
<text x="257.8" y="164.5" transform="rotate(-90 257.8 164.5)">1</text>
<text x="221" y="172.2" transform="rotate(-90 221 172.2)">2</text>
<text x="257.8" y="172.2" transform="rotate(-90 257.8 172.2)">2</text>
<text x="107.2" y="190.5">2</text>
<text x="114.3" y="187.4" transform="rotate(-90 114.3 187.4)">1</text>
<text x="139.7" y="188" transform="rotate(-90 139.7 188)">3</text>
<text x="142.2" y="190.5">2</text>
<text x="154.2" y="190.5">2</text>
<text x="161.3" y="187.4" transform="rotate(-90 161.3 187.4)">1</text>
<text x="189.2" y="188" transform="rotate(-90 189.2 188)">3</text>
<text x="191.7" y="190.5">2</text>
<text x="213.9" y="190.5">3</text>
<text x="221" y="187.4" transform="rotate(-90 221 187.4)">1</text>
<text x="250.8" y="190.5">3</text>
<text x="257.8" y="187.4" transform="rotate(-90 257.8 187.4)">1</text>
<text x="292.1" y="189.3" transform="rotate(-90 292.1 189.3)">3</text>
<text x="294.6" y="191.7">2</text>
<text x="114.3" y="195" transform="rotate(-90 114.3 195)">3</text>
<text x="139.7" y="194.4" transform="rotate(-90 139.7 194.4)">1</text>
<text x="161.3" y="195" transform="rotate(-90 161.3 195)">3</text>
<text x="189.2" y="194.4" transform="rotate(-90 189.2 194.4)">1</text>
<text x="221" y="195" transform="rotate(-90 221 195)">2</text>
<text x="257.8" y="195" transform="rotate(-90 257.8 195)">2</text>
<text x="292.1" y="195.7" transform="rotate(-90 292.1 195.7)">1</text>
<text x="65.3" y="243.8">2</text>
<text x="72.4" y="240.7" transform="rotate(-90 72.4 240.7)">1</text>
<text x="95.2" y="243.8">1</text>
<text x="101.5" y="243.8">3</text>
<text x="132.6" y="243.8">2</text>
<text x="139.7" y="240.7" transform="rotate(-90 139.7 240.7)">1</text>
<text x="196.1" y="243.8">2</text>
<text x="203.2" y="240.7" transform="rotate(-90 203.2 240.7)">1</text>
<text x="249.6" y="243.8">T</text>
<text x="72.4" y="248.4" transform="rotate(-90 72.4 248.4)">3</text>
<text x="99" y="247.7" transform="rotate(-90 99 247.7)">2</text>
<text x="139.7" y="248.4" transform="rotate(-90 139.7 248.4)">3</text>
<text x="172.6" y="250.2">2</text>
<text x="176.5" y="247.7" transform="rotate(-90 176.5 247.7)">1</text>
<text x="203.2" y="248.4" transform="rotate(-90 203.2 248.4)">3</text>
<text x="249.5" y="246.4">S</text>
<text x="176.5" y="254.1" transform="rotate(-90 176.5 254.1)">3</text>
</g>
<text font-size="1.3" fill="#0000c2" x="162.7" y="167.1">Dual-gang potentiometer</text>
</svg>
